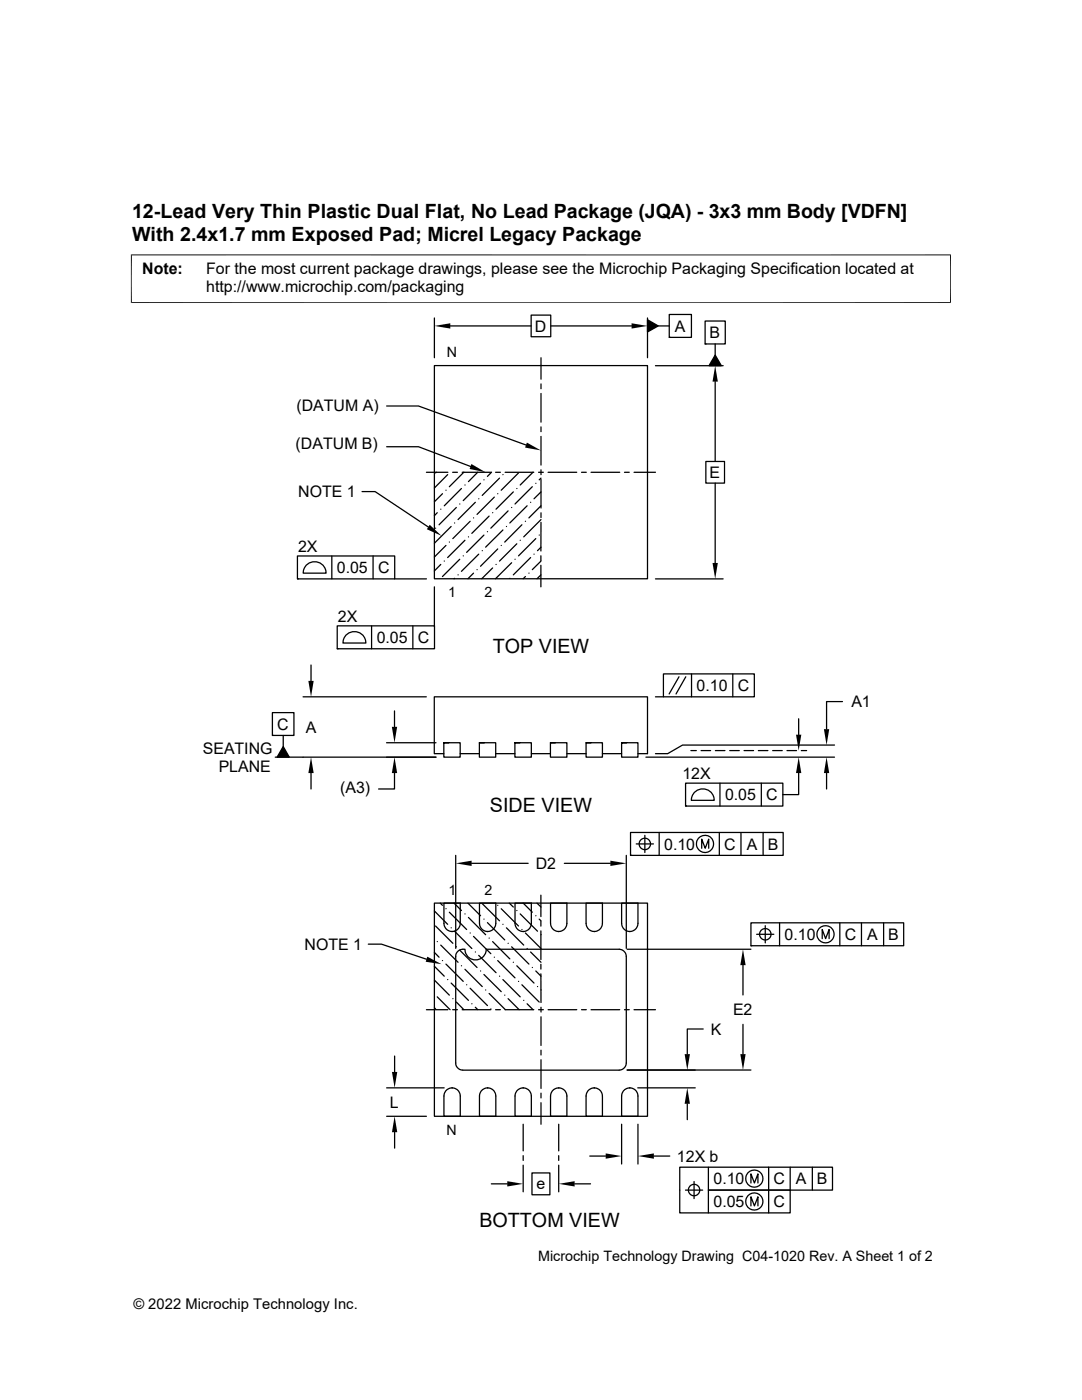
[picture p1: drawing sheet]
<svg xmlns="http://www.w3.org/2000/svg" width="216mm" height="279mm" viewBox="0 0 216 279" stroke-linecap="round" stroke-linejoin="round" font-family="sans-serif">
<g fill="none" stroke="#000" stroke-width=".25">
<path d="M86.7 73h42.5v42.5h-42.5zM86.7 63.5v7.9M89.9 65h16.1M106 62.9h3.9v4.3h-3.9zM107.9 71.4v4.3M107.9 76.6v1M107.9 78.5v5.7M109.9 65h16.1M129.2 63.8l2.1 1.2-2.1 1.3zM129.2 63.5v7.9M130.8 73h13.5M131.3 65h2.2"/>
<path d="M133.5 62.8h4.5v4.5h-4.5zM133.5 67.3h.1M140.7 64.1h4v4.5h-4zM140.7 68.6h.1M142.7 68.6v2.3M142.7 76.2v15.9M142.7 70.9l1.2 2.1h-2.4zM72.2 98.1h2.6l10.7 7.1M77.2 89.2h6.3l10.4 3.9M77.2 81h6.3l21.5 7.8M85.1 94.3h4.3M87.1 94.2l-.2 .2"/>
<path d="M88.3 98.5l-1.6 1.6M89 97.8h.1M89.3 94.7l-2.6 2.7M90.3 94.3h1M92.1 97.5l-3.5 3.4M92.2 94.3h5.7M92.6 94.2l-2.9 2.9M92.8 96.8h.1M95.3 94.2l-1.8 1.9M95.5 99.5h.1M95.9 96.5l-3.5 3.4M96.6 95.8h.1"/>
<path d="M98.1 94.2l-.8 .9M98.6 99.2l-3.4 3.5M98.9 94.3h.9M99.3 98.5h.1M99.7 95.4l-3.5 3.5M100.4 94.7h.1M100.8 94.3h5.7M102.4 98.2l-3.4 3.4M103.1 97.5h.1M103.5 94.4l-3.5 3.4M106.2 97.1l-3.4 3.5M106.4 94.2l-2.6 2.6"/>
<path d="M106.9 96.5h.1M107.5 94.3h.9M107.9 85.2v.9M107.9 87.1v5.7M107.9 93.8v.9M107.9 95.7v5.7M108 98.2l-1.4 1.3M108 95.4l-.4 .4M109.4 94.3h5.7M116 94.3h1M117.9 94.3h5.8M124.6 94.3h1"/>
<path d="M126.5 94.3h4.3M140.8 92.1h3.8v4.3h-3.8zM142.7 96.4v16M59.4 111h19.4v4.5h-19.4zM59.4 115.5h.1M61.3 112.7a2.29 2.29 0 0 1 2.4-.4 2.29 2.29 0 0 1 1.4 2.1h-4.6l.3-1.2zM66.2 111v4.5M74.4 111v4.5M78.7 115.5h6.4M86.7 117.1v7.8M86.9 105.4h.1M87.2 102.3l-.5 .6"/>
<path d="M87.9 112.6l-1.2 1.3M87.9 101.6h.1M88.6 112h.1M89 108.9l-2.3 2.3M89.7 108.2h.1M90 105.1l-3.3 3.3M90.7 115.4l-.1 .1M90.7 104.4h.1M91.1 101.3l-3.5 3.4M91.4 114.7h.1M91.7 111.6l-3.4 3.5M91.7 100.6h.1"/>
<path d="M92.4 110.9h.1M92.8 107.8l-3.5 3.5M93.5 107.1h.1M93.8 104l-3.4 3.5M94.5 103.4h.1M94.5 114.4l-1.1 1.1M94.8 100.2l-3.4 3.5M95.2 113.7h.1M95.5 110.6l-3.4 3.4M96.2 109.9h.1M96.6 106.8l-3.5 3.4M97.3 106.1h.1"/>
<path d="M97.6 103l-3.5 3.4M98.3 113.3l-2.2 2.2M98.3 102.3h.1M99 112.6h.1M99.3 109.6l-3.4 3.4M100 108.9h.1M100.4 105.8l-3.5 3.4M101 105.1h.1M101.4 102l-3.5 3.4M101.7 115.4h.1M102.1 101.3h.1M102.1 112.3l-3.2 3.2"/>
<path d="M102.8 111.6h.1M103.1 108.5l-3.4 3.5M103.8 107.8h.1M104.1 104.7l-3.4 3.5M104.8 104h.1M104.8 115.1l-.4 .4M105.2 100.9l-3.5 3.5M105.5 114.4h.1M105.9 100.2h.1M105.9 111.3l-3.5 3.4M106.6 110.6h.1M106.9 107.5l-3.4 3.4"/>
<path d="M107.6 106.8h.1M107.9 110.9v1M107.9 112.8v4.3M107.9 112l-1.7 1.7M107.9 109.2l-.6 .7M107.9 102.3v1M107.9 104.2v5.8M108 103.7l-3.5 3.4M108 114.7l-.9 .8M108 100.9l-2.5 2.5M130.8 115.5h13.5M60.5 139.1h24.6"/>
<path d="M62.1 132.7v3.2M67.3 124.9h19.4v4.6h-19.4zM67.3 129.5h.1M69.2 126.6a2.3 2.3 0 0 1 2.4-.4 2.3 2.3 0 0 1 1.4 2.1h-4.6l.3-1.1zM74.1 124.9v4.6M82.4 124.9v4.6M130.8 139.1h1.6M132.4 134.5h18.1v4.6h-18.1zM135.5 135.1l-2 3.4M136.8 135.1l-1.9 3.4M138 134.5v4.6M146.2 134.5v4.6"/>
<path d="M54.4 142.2h4.3v4.6h-4.3zM54.4 146.8h.1M54.9 151.1h32.1M56.5 146.8v2.2M56.5 149l1.2 2.1h-2.4zM62.1 154.3v3.2M77.1 148.2h9.9M78.7 154.3v3.2h-3.2M78.7 141.9v3.2M88.6 148.2h3.2v2.9h-3.2v-2.9h1zM88.6 150.4h-1.9v-11.3h42.5v11.3h-1.9M91.8 150.4h3.9"/>
<path d="M95.7 148.2h3.2v2.9h-3.2v-2.9h.9zM98.9 150.4h3.8M102.7 148.2h3.3v2.9h-3.3v-2.9h1zM106 150.4h3.8M109.8 148.2h3.3v2.9h-3.3v-2.9h1zM113.1 150.4h3.8M116.9 148.2h3.3v2.9h-3.3v-2.9h1zM120.2 150.4h3.8M124 148.2h3.3v2.9h-3.3v-2.9h1zM128.9 151.1h37.6M136.8 156.3h19.4v4.6h-19.4zM137.9 149.8h1"/>
<path d="M138.7 158a2.29 2.29 0 0 1 2.5-.4 2.29 2.29 0 0 1 1.3 2.1h-4.6l.4-1.1zM139.9 149.8h1.9M142.7 149.8h2M143.7 156.3v4.6M145.6 149.8h1.9M148.5 149.8h1.9M151.3 149.8h1.9M151.9 156.3v4.6M154.2 149.8h1.9M157 149.8h1.9M159.4 154.3v4.3h-3.2M159.4 143.4v3.2"/>
<path d="M159.9 149.8h1.1M164.9 154.3v3.2M166.5 148.7h-30.3l-3 1.7h-2.4M168.1 140h-3.2v5.5M90.9 170.7v18.6M94.1 172.3h11.3M107.9 178.6v4.3M112.6 172.3h9.2M125 170.7v18.6M125.8 166.1h30.5v4.6h-30.5zM125.8 170.7h.1M127 168.4h3.4"/>
<path d="M128.7 166.7v3.4M131.5 166.1v4.6M136.8 160.9h.1M140 169.3v-1.8l.7 1.8 .7-1.8v1.8M143.5 166.1v4.6M147.8 166.1v4.6M152.3 166.1v4.6M73.5 188.4h2.6l9 3M86.7 190.1l.9 .9M86.7 180.2h42.5v42.6h-42.5zM86.7 181.8l2.6 2.7M86.7 192.8l1.9 2"/>
<path d="M86.7 195.6l3 3M86.9 184.8l3.5 3.5M87.2 198.9l2.6 2.6M87.2 187.9h.1M87.8 180.2l.5 .5M87.9 188.6l3.5 3.4M88.3 191.7h.1M88.6 180.2h3.2v4.1a1.63 1.63 0 0 1-1.6 1.6 1.63 1.63 0 0 1-1.6-1.6zM89 192.4l3.4 3.5M89 181.4h.1M89.3 195.5h.1M89.7 182.1l3.4 3.4"/>
<path d="M90 196.2l3.5 3.4M90 185.2h.1M90.2 185.9h.1M90.4 199.3h.1M90.6 180.2l1.5 1.5M90.7 185.8l3.4 3.5M91.1 189h.1M91.1 200l1.5 1.5M91.2 190l.5-.4 1.1-.2a2.13 2.13 0 0 0 2.1 2.2 2.13 2.13 0 0 0 2.1-2.2h26.5l.9 .4 .4 .4 .2 .7-.1 21.6-.5 .8-.9 .3h-31.1l-.9-.3a1.31 1.31 0 0 1-.6-1.1v-21.3zM91.7 189.6l3.5 3.5M92.1 192.7h.1M92.8 193.4l3.4 3.5"/>
<path d="M92.8 182.4h.1M93.1 196.5h.1M93.4 180.2l2.5 2.6M93.5 183.1l3.4 3.4M93.8 197.2l3.5 3.5M93.8 186.2h.1M94.5 186.9l3.4 3.4M94.8 190h.1M95.5 190.7l3.5 3.4M95.7 180.2h3.2v4.1a1.63 1.63 0 0 1-1.6 1.6 1.63 1.63 0 0 1-1.6-1.6zM95.9 193.8h.1M96.2 180.3l3.5 3.5"/>
<path d="M96.6 194.5l3.4 3.4M96.6 183.4h.1M96.9 197.6h.1M97.3 184.1l3.4 3.5M97.3 185.9h.1M97.6 198.3l3.2 3.2h5.7M97.6 187.2h.1M98.3 187.9l3.4 3.5M98.6 191h.1M99.3 191.7l3.5 3.5M99.3 180.7h.1M99.7 194.8h.1"/>
<path d="M100 181.4l3.5 3.4M100.4 195.5l3.4 3.4M100.4 184.5h.1M100.7 198.6h.1M101 185.2l3.5 3.4M101.4 188.3h.1M101.4 199.3l2.2 2.2M101.6 180.2l.8 .8M102.1 189l3.4 3.4M102.4 192h.1M102.8 180.2h3.2v4.1a1.63 1.63 0 0 1-1.6 1.6 1.63 1.63 0 0 1-1.6-1.6zM103.1 181.7h.1"/>
<path d="M103.1 192.7l3.5 3.5M103.5 195.9h.1M103.8 182.4l3.5 3.4M104.1 196.5l3.5 3.5M104.1 185.5h.1M104.4 180.2l1.8 1.9M104.4 185.9h.1M104.5 199.6h.1M104.8 186.2l3.1 3.1M105.2 189.3h.1M105.9 190l2 2M106.2 193.1h.1"/>
<path d="M106.9 182.8h.1M106.9 193.8l1 1M107.1 180.2l.8 .8M107.3 196.9h.1M107.6 183.4l.3 .4M107.9 194.4v5.7M107.9 183.9v.9M107.9 185.8v5.7M107.9 192.4v1M107.9 197.6h.1M107.9 186.5h.1M109.9 180.2h3.2v4.1a1.63 1.63 0 0 1-1.6 1.6 1.63 1.63 0 0 1-1.6-1.6z"/>
<path d="M111.5 185.9h.1M116.9 180.2h3.3v4.1a1.63 1.63 0 0 1-1.6 1.6 1.63 1.63 0 0 1-1.7-1.6zM118.6 185.9h.1M124 180.2h3.3v4.1a1.63 1.63 0 0 1-1.6 1.6 1.63 1.63 0 0 1-1.7-1.6zM125.1 189.4h24.7M125.7 185.9h.1M148.3 192.6v6M149.8 184.2h30.5v4.5h-30.5zM149.8 188.7h.1M151 186.5h3.4M152.7 184.7v3.5M155.6 184.2v4.5"/>
<path d="M164.1 187.3v-1.8l.6 1.8 .7-1.8v1.8M167.6 184.2v4.5M171.9 184.2v4.5M176.3 184.2v4.5M77.2 217.1h11.4M78.7 210.8v3.1M85.1 201.5h4.3M86.7 201.1l.2 .3M89.2 217.5a1.63 1.63 0 0 1 1.7-.2 1.63 1.63 0 0 1 .9 1.4v4.1h-3.2v-4.1l.2-.7zM90.2 217.1h.1M90.3 201.5h1M92.2 201.5h5.7"/>
<path d="M94.1 200.3h.1M94.8 201l.5 .5M96 217.7a1.63 1.63 0 0 1 1.8-.5 1.63 1.63 0 0 1 1.1 1.5v4.1h-3.2v-4.1zM97.3 217.1h.1M97.9 201.4h.1M98.9 201.5h.9M103.4 217.5a1.63 1.63 0 0 1 1.7-.2 1.63 1.63 0 0 1 .9 1.4v4.1h-3.2v-4.1l.1-.7zM104.4 217.1h.1M105.2 200.3l1.2 1.2M107.5 201.5h.9M107.9 201v1M107.9 202.9v5.7"/>
<path d="M107.9 209.6v.9M107.9 211.5v5.7M107.9 218.2v.9M109.4 201.5h5.7M110.5 217.5a1.63 1.63 0 0 1 1.7-.2 1.63 1.63 0 0 1 .9 1.4v4.1h-3.2v-4.1l.1-.7zM111.5 217.1h.1M116 201.5h1M117.5 217.5a1.63 1.63 0 0 1 1.8-.2 1.63 1.63 0 0 1 .9 1.4v4.1h-3.3v-4.1l.2-.7zM117.9 201.5h5.8M118.6 217.1h.1M124.6 201.5h1M124.6 217.5a1.64 1.64 0 0 1 1.8-.2 1.64 1.64 0 0 1 .9 1.4v4.1h-3.3v-4.1l.2-.7z"/>
<path d="M125.1 213.6h24.7M125.7 217.1h.1M126.5 201.5h4.3M127.3 217.1h11.4M140.3 205.4h-3.2v5M148.3 204.4v6M77.2 222.8h7.9M78.7 226v3.1M98 236.3h3.2M104.4 224.4v5.3M104.4 230.6v1M104.4 232.5v5.3"/>
<path d="M106.2 234.1h3.5v4.3h-3.5zM107.9 220.1v4.3M111.5 224.4v5.3M111.5 230.6v1M111.5 232.5v5.3M114.7 236.3h3.1M117.7 230.7h3.2M124 224.4v7.9M127.3 224.4v7.9M130.5 230.7h3.1M136.8 237.5h3.4M137.1 220.3v3.2"/>
<path d="M138.5 235.8v3.4M141.4 232.9v4.6h16.3v4.6h-22.1v-9.2h30.5v4.6h-24.7v4.6M149.8 236.1v-1.8l.7 1.8 .7-1.8v1.8M153.4 232.9v9.2M157.7 232.9v4.6M162.1 232.9v4.6M149.8 240.7v-1.9l.7 1.9 .7-1.9v1.9"/>
<circle cx="128.7" cy="168.4" r="1.14"/>
<circle cx="140.7" cy="168.4" r="1.71"/>
<circle cx="152.7" cy="186.5" r="1.14"/>
<circle cx="164.7" cy="186.5" r="1.71"/>
<circle cx="138.5" cy="237.5" r="1.14"/>
<circle cx="150.5" cy="239.8" r="1.71"/>
<circle cx="150.5" cy="235.2" r="1.71"/>
</g>
<path d="M26.1 50.9h163.7M26.2 50.8v9.7M189.7 50.8v9.7M26.1 60.4h163.7" fill="none" stroke="#000" stroke-width=".2"/>
<g fill="#000">
<path d="M86.7 65l3.2-.5v1.1zM126 64.5l3.2 .5-3.2 .6zM129.2 63.8l2.1 1.2-2.1 1.3zM142.7 73l.5 3.2h-1zM142.7 70.9l1.2 2.1h-2.4zM94.1 92.6l2.8 1.6-3.2-.6zM105.1 88.3l2.8 1.6-3.1-.6zM85.7 104.7l2.4 2.2-2.9-1.3zM142.2 112.4h1l-.5 3.1zM61.5 135.9h1.1l-.5 3.2zM56.5 149l1.2 2.1h-2.4zM62.1 151.1l.5 3.2h-1.1z"/>
<path d="M78.2 145.1h1l-.5 3.1zM78.7 151.1l.5 3.2h-1zM159.4 151.1l.5 3.2h-1.1zM158.8 146.6h1.1l-.5 3.2zM164.9 151.1l.6 3.2h-1.1zM164.4 145.5h1.1l-.6 3.2zM90.9 172.3l3.2-.5v1zM121.8 171.8l3.2 .5-3.2 .5zM85.3 190.9l2.8 1.5-3.2-.5zM148.3 189.4l.5 3.2h-1.1zM78.2 213.9h1.1l-.6 3.2zM136.6 210.4h1.1l-.6 3.2z"/>
<path d="M147.7 210.4h1.1l-.5 3.2zM78.7 222.8l.6 3.2h-1.1zM101.2 235.7l3.2 .6-3.2 .5zM111.5 236.3l3.2-.6v1.1zM120.9 230.2l3.1 .5-3.1 .5zM127.3 230.7l3.2-.5v1zM137.1 217.1l.6 3.2h-1.1z"/>
</g>
<g font-size="3.9">
<text x="26.4" y="43.5">12-Lead Very Thin Plastic Dual Flat, No Lead Package (JQA) - 3x3 mm Body [VDFN]</text>
<text x="26.4" y="48">With 2.4x1.7 mm Exposed Pad; Micrel Legacy Package</text>
<text x="98.3" y="130.4">TOP VIEW</text>
<text x="97.8" y="162">SIDE VIEW</text>
<text x="95.6" y="244.8">BOTTOM VIEW</text>
</g>
<g font-size="3.2">
<text x="28.4" y="54.6">Note:</text>
<text x="41.1" y="54.6">For the most current package drawings, please see the Microchip Packaging Specification located at</text>
<text x="41.1" y="58.3">http://www.microchip.com/packaging</text>
<text x="106.7" y="66.2">D</text>
<text x="134.7" y="66.2">A</text>
<text x="141.6" y="67.5">B</text>
<text x="59.1" y="82.1">(DATUM A)</text>
<text x="59" y="89.6">(DATUM B)</text>
<text x="141.6" y="95.4">E</text>
<text x="59.5" y="99.3">NOTE 1</text>
<text x="59.5" y="110.2">2X</text>
<text x="67.2" y="114.4">0.05</text>
<text x="75.4" y="114.4">C</text>
<text x="67.4" y="124.1">2X</text>
<text x="75.2" y="128.3">0.05</text>
<text x="83.4" y="128.3">C</text>
<text x="139" y="137.9">0.10</text>
<text x="147.2" y="137.9">C</text>
<text x="169.9" y="141.2">A1</text>
<text x="55.3" y="145.6">C</text>
<text x="61" y="146.2">A</text>
<text x="40.4" y="150.4">SEATING</text>
<text x="43.6" y="154.1">PLANE</text>
<text x="136.2" y="155.5">12X</text>
<text x="67.9" y="158.3">(A3)</text>
<text x="144.7" y="159.7">0.05</text>
<text x="152.9" y="159.7">C</text>
<text x="106.9" y="173.4">D2</text>
<text x="132.5" y="169.6">0.10</text>
<text x="144.5" y="169.6">C</text>
<text x="149" y="169.6">A</text>
<text x="153.2" y="169.6">B</text>
<text x="60.8" y="189.5">NOTE 1</text>
<text x="156.6" y="187.6">0.10</text>
<text x="168.6" y="187.6">C</text>
<text x="173" y="187.6">A</text>
<text x="177.2" y="187.6">B</text>
<text x="146.3" y="202.6">E2</text>
<text x="141.9" y="206.5">K</text>
<text x="77.8" y="221.1">L</text>
<text x="135.1" y="231.8">12X b</text>
<text x="107.1" y="237.4">e</text>
<text x="142.4" y="236.4">0.10</text>
<text x="154.3" y="236.4">C</text>
<text x="158.8" y="236.4">A</text>
<text x="163" y="236.4">B</text>
<text x="142.4" y="240.9">0.05</text>
<text x="154.3" y="240.9">C</text>
</g>
<g font-size="2.9">
<text x="107.4" y="251.7">Microchip Technology Drawing C04-1020 Rev. A Sheet 1 of 2</text>
<text x="26.6" y="261.3">© 2022 Microchip Technology Inc.</text>
</g>
<g font-size="2.8">
<text x="89.1" y="71.2">N</text>
<text x="89.5" y="119.2">1</text>
<text x="96.7" y="119.2">2</text>
<text x="89.5" y="178.6">1</text>
<text x="96.7" y="178.6">2</text>
<text x="89.1" y="226.5">N</text>
</g>
</svg>
